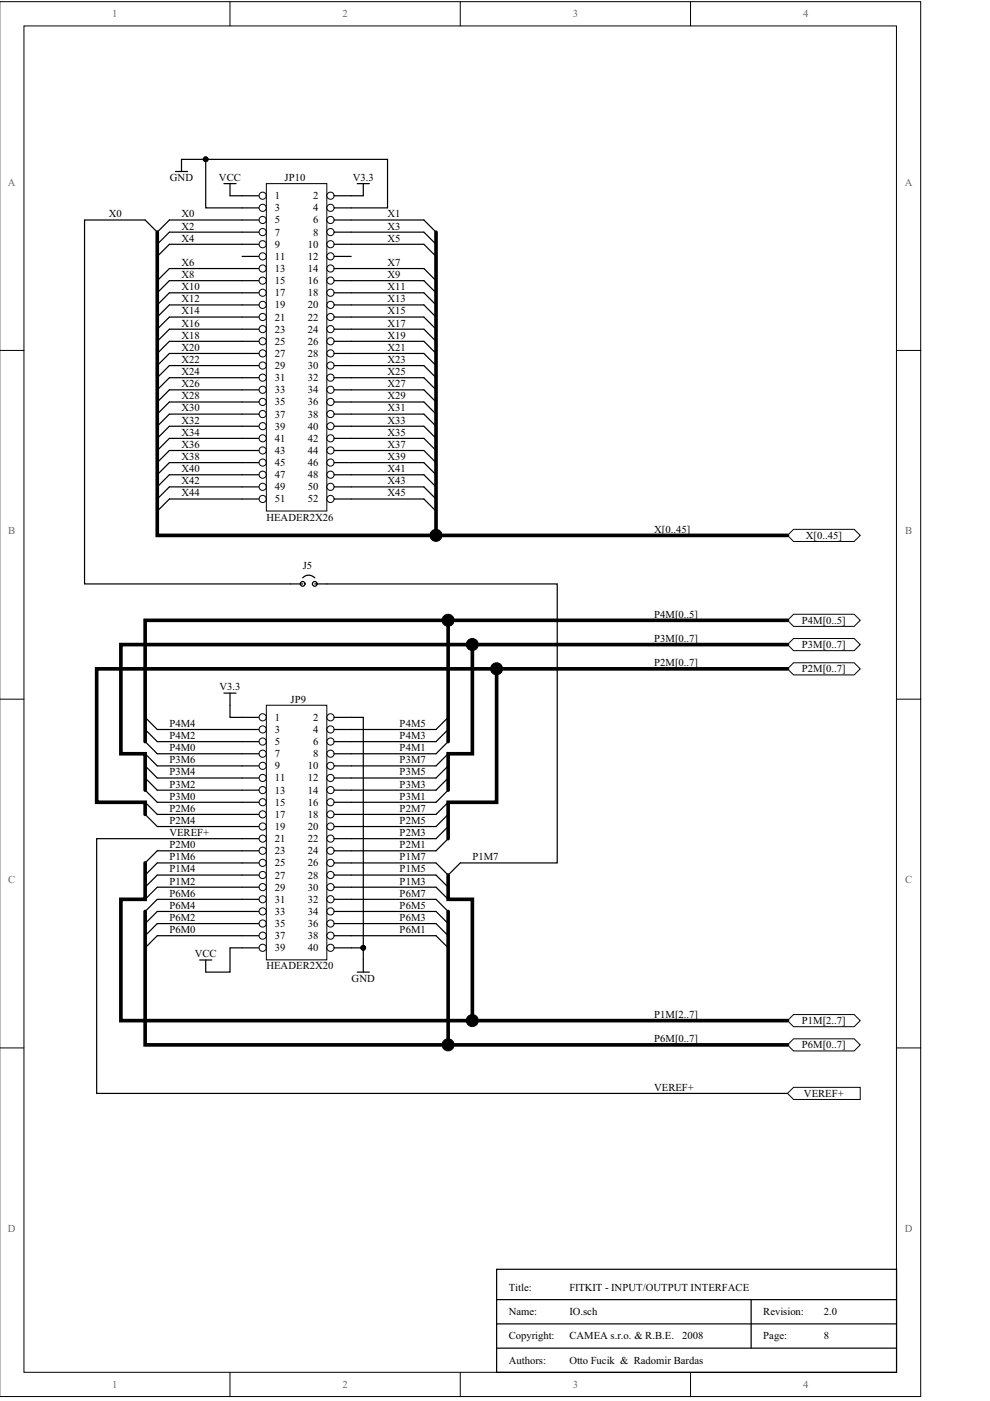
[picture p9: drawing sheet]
<svg xmlns="http://www.w3.org/2000/svg" width="210mm" height="297mm" viewBox="0 0 210 297" stroke-linecap="round" stroke-linejoin="round" font-family="sans-serif">
<path d="M0 .4h195.2v295.7h-195.2z" fill="none" stroke="#000" stroke-width=".21"/>
<path d="M5.1 5.5h185v285.5h-185z" fill="#fff"/>
<g fill="none" stroke="#000" stroke-width=".21">
<path d="M5.1 5.5h185v285.5h-185zM48.8 .4v5.1M97.6 .4v5.1M146.4 .4v5.1M0 74.3h5.1M190.1 74.3h5.1M0 148.2h5.1M190.1 148.2h5.1M0 222.2h5.1M190.1 222.2h5.1M48.8 291v5.1M97.6 291v5.1"/>
<path d="M146.4 291v5.1"/>
<circle cx="43.6" cy="33.8" r=".5"/>
<circle cx="77" cy="200.9" r=".5"/>
</g>
<g fill="#000">
<circle cx="43.6" cy="33.8" r=".5"/>
<circle cx="77" cy="200.9" r=".5"/>
</g>
<path d="M168.3 112.2h12.8l1.3 1.3-1.3 1.3h-12.8l-1.3-1.3z" fill-rule="evenodd" fill="#fff"/>
<path d="M168.3 112.2h12.8l1.3 1.3-1.3 1.3h-12.8l-1.3-1.3z" fill="none" stroke="#000" stroke-width=".21"/>
<path d="M168.3 130.2h12.8l1.3 1.3-1.3 1.3h-12.8l-1.3-1.3z" fill-rule="evenodd" fill="#fff"/>
<path d="M168.3 130.2h12.8l1.3 1.3-1.3 1.3h-12.8l-1.3-1.3z" fill="none" stroke="#000" stroke-width=".21"/>
<path d="M168.3 230.5h14.1v2.6h-14.1l-1.3-1.3z" fill-rule="evenodd" fill="#fff"/>
<path d="M168.3 230.5h14.1v2.6h-14.1l-1.3-1.3z" fill="none" stroke="#000" stroke-width=".21"/>
<path d="M168.3 135.4h12.8l1.3 1.3-1.3 1.3h-12.8l-1.3-1.3z" fill-rule="evenodd" fill="#fff"/>
<path d="M168.3 135.4h12.8l1.3 1.3-1.3 1.3h-12.8l-1.3-1.3z" fill="none" stroke="#000" stroke-width=".21"/>
<path d="M168.3 140.5h12.8l1.3 1.3-1.3 1.3h-12.8l-1.3-1.3z" fill-rule="evenodd" fill="#fff"/>
<path d="M168.3 140.5h12.8l1.3 1.3-1.3 1.3h-12.8l-1.3-1.3z" fill="none" stroke="#000" stroke-width=".21"/>
<path d="M168.3 215.1h12.8l1.3 1.3-1.3 1.3h-12.8l-1.3-1.3z" fill-rule="evenodd" fill="#fff"/>
<path d="M168.3 215.1h12.8l1.3 1.3-1.3 1.3h-12.8l-1.3-1.3z" fill="none" stroke="#000" stroke-width=".21"/>
<path d="M56.5 149.5h12.8v54h-12.8z" fill="#fff"/>
<path d="M56.5 149.5h12.8v54h-12.8z" fill="none" stroke="#000" stroke-width=".21"/>
<path d="M51.3 152.1h5.2" fill="none" stroke="#000" stroke-width=".26"/>
<circle cx="55.7" cy="152.1" r=".76" fill="#fff"/>
<circle cx="55.7" cy="152.1" r=".76" fill="none" stroke="#000" stroke-width=".21"/>
<path d="M69.3 152.1h5.2" fill="none" stroke="#000" stroke-width=".26"/>
<circle cx="70.1" cy="152.1" r=".76" fill="#fff"/>
<circle cx="70.1" cy="152.1" r=".76" fill="none" stroke="#000" stroke-width=".21"/>
<path d="M51.3 154.7h5.2" fill="none" stroke="#000" stroke-width=".26"/>
<circle cx="55.7" cy="154.7" r=".76" fill="#fff"/>
<circle cx="55.7" cy="154.7" r=".76" fill="none" stroke="#000" stroke-width=".21"/>
<path d="M69.3 154.7h5.2" fill="none" stroke="#000" stroke-width=".26"/>
<circle cx="70.1" cy="154.7" r=".76" fill="#fff"/>
<circle cx="70.1" cy="154.7" r=".76" fill="none" stroke="#000" stroke-width=".21"/>
<path d="M51.3 157.2h5.2" fill="none" stroke="#000" stroke-width=".26"/>
<circle cx="55.7" cy="157.2" r=".76" fill="#fff"/>
<circle cx="55.7" cy="157.2" r=".76" fill="none" stroke="#000" stroke-width=".21"/>
<path d="M69.3 157.2h5.2" fill="none" stroke="#000" stroke-width=".26"/>
<circle cx="70.1" cy="157.2" r=".76" fill="#fff"/>
<circle cx="70.1" cy="157.2" r=".76" fill="none" stroke="#000" stroke-width=".21"/>
<path d="M51.3 159.8h5.2" fill="none" stroke="#000" stroke-width=".26"/>
<circle cx="55.7" cy="159.8" r=".76" fill="#fff"/>
<circle cx="55.7" cy="159.8" r=".76" fill="none" stroke="#000" stroke-width=".21"/>
<path d="M69.3 159.8h5.2" fill="none" stroke="#000" stroke-width=".26"/>
<circle cx="70.1" cy="159.8" r=".76" fill="#fff"/>
<circle cx="70.1" cy="159.8" r=".76" fill="none" stroke="#000" stroke-width=".21"/>
<path d="M51.3 162.4h5.2" fill="none" stroke="#000" stroke-width=".26"/>
<circle cx="55.7" cy="162.4" r=".76" fill="#fff"/>
<circle cx="55.7" cy="162.4" r=".76" fill="none" stroke="#000" stroke-width=".21"/>
<path d="M69.3 162.4h5.2" fill="none" stroke="#000" stroke-width=".26"/>
<circle cx="70.1" cy="162.4" r=".76" fill="#fff"/>
<circle cx="70.1" cy="162.4" r=".76" fill="none" stroke="#000" stroke-width=".21"/>
<path d="M51.3 165h5.2" fill="none" stroke="#000" stroke-width=".26"/>
<circle cx="55.7" cy="164.9" r=".76" fill="#fff"/>
<circle cx="55.7" cy="164.9" r=".76" fill="none" stroke="#000" stroke-width=".21"/>
<path d="M69.3 165h5.2" fill="none" stroke="#000" stroke-width=".26"/>
<circle cx="70.1" cy="164.9" r=".76" fill="#fff"/>
<circle cx="70.1" cy="164.9" r=".76" fill="none" stroke="#000" stroke-width=".21"/>
<path d="M51.3 167.5h5.2" fill="none" stroke="#000" stroke-width=".26"/>
<circle cx="55.7" cy="167.5" r=".76" fill="#fff"/>
<circle cx="55.7" cy="167.5" r=".76" fill="none" stroke="#000" stroke-width=".21"/>
<path d="M69.3 167.5h5.2" fill="none" stroke="#000" stroke-width=".26"/>
<circle cx="70.1" cy="167.5" r=".76" fill="#fff"/>
<circle cx="70.1" cy="167.5" r=".76" fill="none" stroke="#000" stroke-width=".21"/>
<path d="M51.3 170.1h5.2" fill="none" stroke="#000" stroke-width=".26"/>
<circle cx="55.7" cy="170.1" r=".76" fill="#fff"/>
<circle cx="55.7" cy="170.1" r=".76" fill="none" stroke="#000" stroke-width=".21"/>
<path d="M69.3 170.1h5.2" fill="none" stroke="#000" stroke-width=".26"/>
<circle cx="70.1" cy="170.1" r=".76" fill="#fff"/>
<circle cx="70.1" cy="170.1" r=".76" fill="none" stroke="#000" stroke-width=".21"/>
<path d="M51.3 172.7h5.2" fill="none" stroke="#000" stroke-width=".26"/>
<circle cx="55.7" cy="172.7" r=".76" fill="#fff"/>
<circle cx="55.7" cy="172.7" r=".76" fill="none" stroke="#000" stroke-width=".21"/>
<path d="M69.3 172.7h5.2" fill="none" stroke="#000" stroke-width=".26"/>
<circle cx="70.1" cy="172.7" r=".76" fill="#fff"/>
<circle cx="70.1" cy="172.7" r=".76" fill="none" stroke="#000" stroke-width=".21"/>
<path d="M51.3 175.2h5.2" fill="none" stroke="#000" stroke-width=".26"/>
<circle cx="55.7" cy="175.2" r=".76" fill="#fff"/>
<circle cx="55.7" cy="175.2" r=".76" fill="none" stroke="#000" stroke-width=".21"/>
<path d="M69.3 175.2h5.2" fill="none" stroke="#000" stroke-width=".26"/>
<circle cx="70.1" cy="175.2" r=".76" fill="#fff"/>
<circle cx="70.1" cy="175.2" r=".76" fill="none" stroke="#000" stroke-width=".21"/>
<path d="M51.3 177.8h5.2" fill="none" stroke="#000" stroke-width=".26"/>
<circle cx="55.7" cy="177.8" r=".76" fill="#fff"/>
<circle cx="55.7" cy="177.8" r=".76" fill="none" stroke="#000" stroke-width=".21"/>
<path d="M69.3 177.8h5.2" fill="none" stroke="#000" stroke-width=".26"/>
<circle cx="70.1" cy="177.8" r=".76" fill="#fff"/>
<circle cx="70.1" cy="177.8" r=".76" fill="none" stroke="#000" stroke-width=".21"/>
<path d="M51.3 180.4h5.2" fill="none" stroke="#000" stroke-width=".26"/>
<circle cx="55.7" cy="180.4" r=".76" fill="#fff"/>
<circle cx="55.7" cy="180.4" r=".76" fill="none" stroke="#000" stroke-width=".21"/>
<path d="M69.3 180.4h5.2" fill="none" stroke="#000" stroke-width=".26"/>
<circle cx="70.1" cy="180.4" r=".76" fill="#fff"/>
<circle cx="70.1" cy="180.4" r=".76" fill="none" stroke="#000" stroke-width=".21"/>
<path d="M51.3 183h5.2" fill="none" stroke="#000" stroke-width=".26"/>
<circle cx="55.7" cy="182.9" r=".76" fill="#fff"/>
<circle cx="55.7" cy="182.9" r=".76" fill="none" stroke="#000" stroke-width=".21"/>
<path d="M69.3 183h5.2" fill="none" stroke="#000" stroke-width=".26"/>
<circle cx="70.1" cy="182.9" r=".76" fill="#fff"/>
<circle cx="70.1" cy="182.9" r=".76" fill="none" stroke="#000" stroke-width=".21"/>
<path d="M51.3 185.5h5.2" fill="none" stroke="#000" stroke-width=".26"/>
<circle cx="55.7" cy="185.5" r=".76" fill="#fff"/>
<circle cx="55.7" cy="185.5" r=".76" fill="none" stroke="#000" stroke-width=".21"/>
<path d="M69.3 185.5h5.2" fill="none" stroke="#000" stroke-width=".26"/>
<circle cx="70.1" cy="185.5" r=".76" fill="#fff"/>
<circle cx="70.1" cy="185.5" r=".76" fill="none" stroke="#000" stroke-width=".21"/>
<path d="M51.3 188.1h5.2" fill="none" stroke="#000" stroke-width=".26"/>
<circle cx="55.7" cy="188.1" r=".76" fill="#fff"/>
<circle cx="55.7" cy="188.1" r=".76" fill="none" stroke="#000" stroke-width=".21"/>
<path d="M69.3 188.1h5.2" fill="none" stroke="#000" stroke-width=".26"/>
<circle cx="70.1" cy="188.1" r=".76" fill="#fff"/>
<circle cx="70.1" cy="188.1" r=".76" fill="none" stroke="#000" stroke-width=".21"/>
<path d="M51.3 190.7h5.2" fill="none" stroke="#000" stroke-width=".26"/>
<circle cx="55.7" cy="190.7" r=".76" fill="#fff"/>
<circle cx="55.7" cy="190.7" r=".76" fill="none" stroke="#000" stroke-width=".21"/>
<path d="M69.3 190.7h5.2" fill="none" stroke="#000" stroke-width=".26"/>
<circle cx="70.1" cy="190.7" r=".76" fill="#fff"/>
<circle cx="70.1" cy="190.7" r=".76" fill="none" stroke="#000" stroke-width=".21"/>
<path d="M51.3 193.2h5.2" fill="none" stroke="#000" stroke-width=".26"/>
<circle cx="55.7" cy="193.2" r=".76" fill="#fff"/>
<circle cx="55.7" cy="193.2" r=".76" fill="none" stroke="#000" stroke-width=".21"/>
<path d="M69.3 193.2h5.2" fill="none" stroke="#000" stroke-width=".26"/>
<circle cx="70.1" cy="193.2" r=".76" fill="#fff"/>
<circle cx="70.1" cy="193.2" r=".76" fill="none" stroke="#000" stroke-width=".21"/>
<path d="M51.3 195.8h5.2" fill="none" stroke="#000" stroke-width=".26"/>
<circle cx="55.7" cy="195.8" r=".76" fill="#fff"/>
<circle cx="55.7" cy="195.8" r=".76" fill="none" stroke="#000" stroke-width=".21"/>
<path d="M69.3 195.8h5.2" fill="none" stroke="#000" stroke-width=".26"/>
<circle cx="70.1" cy="195.8" r=".76" fill="#fff"/>
<circle cx="70.1" cy="195.8" r=".76" fill="none" stroke="#000" stroke-width=".21"/>
<path d="M51.3 198.4h5.2" fill="none" stroke="#000" stroke-width=".26"/>
<circle cx="55.7" cy="198.4" r=".76" fill="#fff"/>
<circle cx="55.7" cy="198.4" r=".76" fill="none" stroke="#000" stroke-width=".21"/>
<path d="M69.3 198.4h5.2" fill="none" stroke="#000" stroke-width=".26"/>
<circle cx="70.1" cy="198.4" r=".76" fill="#fff"/>
<circle cx="70.1" cy="198.4" r=".76" fill="none" stroke="#000" stroke-width=".21"/>
<path d="M51.3 201h5.2" fill="none" stroke="#000" stroke-width=".26"/>
<circle cx="55.7" cy="200.9" r=".76" fill="#fff"/>
<circle cx="55.7" cy="200.9" r=".76" fill="none" stroke="#000" stroke-width=".21"/>
<path d="M69.3 201h5.2" fill="none" stroke="#000" stroke-width=".26"/>
<circle cx="70.1" cy="200.9" r=".76" fill="#fff"/>
<g fill="none" stroke="#000" stroke-width=".21">
<circle cx="43.6" cy="33.8" r=".5"/>
<circle cx="92.4" cy="113.5" r="1.27"/>
<circle cx="95" cy="131.5" r="1.27"/>
<circle cx="100.1" cy="136.7" r="1.27"/>
<circle cx="105.3" cy="141.8" r="1.27"/>
<circle cx="70.1" cy="200.9" r=".76"/>
<circle cx="77" cy="200.9" r=".5"/>
<circle cx="100.1" cy="216.4" r="1.27"/>
<circle cx="95" cy="221.5" r="1.27"/>
</g>
<g fill="none" stroke="#000" stroke-width=".26">
<path d="M37.2 36.4h2.6M38.5 33.8v2.6M47.5 38.9h2.5M48.8 38.9v2.6h2.5M75.7 38.9h2.6M77 38.9v2.6h-2.5M51.3 46.6h-15.4l-2.6 2.6M51.3 49.2h-15.4l-2.6 2.6M51.3 51.8h-15.4l-2.6 2.6M51.3 56.9h-15.4l-2.6 2.6M51.3 59.5h-15.4l-2.6 2.6M74.5 46.6h15.4l2.5 2.6"/>
<path d="M74.5 49.2h15.4l2.5 2.6M74.5 51.8h15.4l2.5 2.6M74.5 56.9h15.4l2.5 2.6M74.5 59.5h15.4l2.5 2.6M51.3 62.1h-15.4l-2.6 2.6M51.3 64.7h-15.4l-2.6 2.5M51.3 67.2h-15.4l-2.6 2.6M51.3 69.8h-15.4l-2.6 2.6M51.3 72.4h-15.4l-2.6 2.5M51.3 74.9h-15.4l-2.6 2.6M51.3 77.5h-15.4l-2.6 2.6M74.5 62.1h15.4l2.5 2.6"/>
<path d="M74.5 64.7h15.4l2.5 2.5M74.5 67.2h15.4l2.5 2.6M74.5 69.8h15.4l2.5 2.6M74.5 72.4h15.4l2.5 2.5M74.5 74.9h15.4l2.5 2.6M74.5 77.5h15.4l2.5 2.6M51.3 98.1h-15.4l-2.6 2.6M51.3 95.5h-15.4l-2.6 2.6M51.3 92.9h-15.4l-2.6 2.6M51.3 90.4h-15.4l-2.6 2.5M51.3 87.8h-15.4l-2.6 2.6M51.3 85.2h-15.4l-2.6 2.6"/>
<path d="M51.3 82.7h-15.4l-2.6 2.5M51.3 80.1h-15.4l-2.6 2.6M74.5 98.1h15.4l2.5 2.6M74.5 95.5h15.4l2.5 2.6M74.5 92.9h15.4l2.5 2.6M74.5 90.4h15.4l2.5 2.5M74.5 87.8h15.4l2.5 2.6M74.5 85.2h15.4l2.5 2.6M74.5 82.7h15.4l2.5 2.5M74.5 80.1h15.4l2.5 2.6M51.3 105.8h-15.4l-2.6 2.6M51.3 103.2h-15.4l-2.6 2.6"/>
<path d="M51.3 100.7h-15.4l-2.6 2.5M74.5 105.8h15.4l2.5 2.6M74.5 103.2h15.4l2.5 2.6M74.5 100.7h15.4l2.5 2.5M30.8 152.1l2.5 2.6h18M30.8 154.7l2.5 2.5h18M30.8 157.2l2.5 2.6h18M30.8 159.8l2.5 2.6h18M47.5 147h2.5M48.8 147v5.1h2.5M74.5 152.1h2.5v54M95 152.1l-2.6 2.6h-17.9"/>
<path d="M95 154.7l-2.6 2.5h-17.9M95 157.2l-2.6 2.6h-17.9M95 159.8l-2.6 2.6h-17.9M30.8 162.4l2.5 2.6h18M30.8 165l2.5 2.5h18M30.8 167.5l2.5 2.6h18M30.8 170.1l2.5 2.6h18M30.8 172.7l2.5 2.5h18M51.3 177.8h-30.8v54h146.5M95 162.4l-2.6 2.6h-17.9M95 165l-2.6 2.5h-17.9M95 167.5l-2.6 2.6h-17.9"/>
<path d="M95 170.1l-2.6 2.6h-17.9M95 172.7l-2.6 2.5h-17.9M95 175.2l-2.6 2.6h-17.9M95 177.8l-2.6 2.6h-17.9M51.3 188.1h-18l-2.5 2.6M51.3 180.4h-18l-2.5 2.6M51.3 183h-18l-2.5 2.5M51.3 185.5h-18l-2.5 2.6M51.3 190.7h-18l-2.5 2.5M51.3 193.2h-18l-2.5 2.6M51.3 195.8h-18l-2.5 2.6M51.3 198.4h-18l-2.5 2.6"/>
<path d="M74.5 188.1h17.9l2.6 2.6M74.5 183h17.9l2.6 2.5M74.5 185.5h17.9l2.6 2.6M74.5 190.7h17.9l2.6 2.5M74.5 193.2h17.9l2.6 2.6M74.5 195.8h17.9l2.6 2.6M74.5 198.4h17.9l2.6 2.6M42.3 203.5h2.6M51.3 201h-2.5v5.1h-5.2v-2.6M74.5 201h2.5M75.7 206.1h2.6"/>
</g>
<path d="M92.4 49.2v64.3M95 131.5v25.7M167 131.5h-136.2v25.7" fill="none" stroke="#000" stroke-width=".77"/>
<g fill="#000">
<circle cx="43.6" cy="33.8" r=".5"/>
<circle cx="92.4" cy="113.5" r="1.27"/>
<circle cx="95" cy="131.5" r="1.27"/>
<circle cx="100.1" cy="136.7" r="1.27"/>
<circle cx="105.3" cy="141.8" r="1.27"/>
<circle cx="77" cy="200.9" r=".5"/>
<circle cx="100.1" cy="216.4" r="1.27"/>
<circle cx="95" cy="221.5" r="1.27"/>
</g>
<path d="M168.3 220.3h12.8l1.3 1.2-1.3 1.3h-12.8l-1.3-1.3z" fill-rule="evenodd" fill="#fff"/>
<path d="M168.3 220.3h12.8l1.3 1.2-1.3 1.3h-12.8l-1.3-1.3z" fill="none" stroke="#000" stroke-width=".21"/>
<path d="M105.3 275.5h84.8M159.3 275.5v10.3M105.3 280.7h84.8" fill="none" stroke="#000" stroke-width=".26"/>
<path d="M56.5 38.9h12.8v69.4h-12.8z" fill="#fff"/>
<path d="M56.5 38.9h12.8v69.4h-12.8z" fill="none" stroke="#000" stroke-width=".21"/>
<path d="M51.3 41.5h5.2" fill="none" stroke="#000" stroke-width=".26"/>
<circle cx="55.7" cy="41.5" r=".76" fill="#fff"/>
<circle cx="55.7" cy="41.5" r=".76" fill="none" stroke="#000" stroke-width=".21"/>
<path d="M69.3 41.5h5.2" fill="none" stroke="#000" stroke-width=".26"/>
<circle cx="70.1" cy="41.5" r=".76" fill="#fff"/>
<circle cx="70.1" cy="41.5" r=".76" fill="none" stroke="#000" stroke-width=".21"/>
<path d="M51.3 44.1h5.2" fill="none" stroke="#000" stroke-width=".26"/>
<circle cx="55.7" cy="44.1" r=".76" fill="#fff"/>
<circle cx="55.7" cy="44.1" r=".76" fill="none" stroke="#000" stroke-width=".21"/>
<path d="M69.3 44.1h5.2" fill="none" stroke="#000" stroke-width=".26"/>
<circle cx="70.1" cy="44.1" r=".76" fill="#fff"/>
<circle cx="70.1" cy="44.1" r=".76" fill="none" stroke="#000" stroke-width=".21"/>
<path d="M51.3 46.6h5.2" fill="none" stroke="#000" stroke-width=".26"/>
<circle cx="55.7" cy="46.6" r=".76" fill="#fff"/>
<circle cx="55.7" cy="46.6" r=".76" fill="none" stroke="#000" stroke-width=".21"/>
<path d="M69.3 46.6h5.2" fill="none" stroke="#000" stroke-width=".26"/>
<circle cx="70.1" cy="46.6" r=".76" fill="#fff"/>
<circle cx="70.1" cy="46.6" r=".76" fill="none" stroke="#000" stroke-width=".21"/>
<path d="M51.3 49.2h5.2" fill="none" stroke="#000" stroke-width=".26"/>
<circle cx="55.7" cy="49.2" r=".76" fill="#fff"/>
<circle cx="55.7" cy="49.2" r=".76" fill="none" stroke="#000" stroke-width=".21"/>
<path d="M69.3 49.2h5.2" fill="none" stroke="#000" stroke-width=".26"/>
<circle cx="70.1" cy="49.2" r=".76" fill="#fff"/>
<circle cx="70.1" cy="49.2" r=".76" fill="none" stroke="#000" stroke-width=".21"/>
<path d="M51.3 51.8h5.2" fill="none" stroke="#000" stroke-width=".26"/>
<circle cx="55.7" cy="51.8" r=".76" fill="#fff"/>
<circle cx="55.7" cy="51.8" r=".76" fill="none" stroke="#000" stroke-width=".21"/>
<path d="M69.3 51.8h5.2" fill="none" stroke="#000" stroke-width=".26"/>
<circle cx="70.1" cy="51.8" r=".76" fill="#fff"/>
<circle cx="70.1" cy="51.8" r=".76" fill="none" stroke="#000" stroke-width=".21"/>
<path d="M51.3 54.4h5.2" fill="none" stroke="#000" stroke-width=".26"/>
<circle cx="55.7" cy="54.4" r=".76" fill="#fff"/>
<circle cx="55.7" cy="54.4" r=".76" fill="none" stroke="#000" stroke-width=".21"/>
<path d="M69.3 54.4h5.2" fill="none" stroke="#000" stroke-width=".26"/>
<circle cx="70.1" cy="54.4" r=".76" fill="#fff"/>
<circle cx="70.1" cy="54.4" r=".76" fill="none" stroke="#000" stroke-width=".21"/>
<path d="M51.3 56.9h5.2" fill="none" stroke="#000" stroke-width=".26"/>
<circle cx="55.7" cy="56.9" r=".76" fill="#fff"/>
<circle cx="55.7" cy="56.9" r=".76" fill="none" stroke="#000" stroke-width=".21"/>
<path d="M69.3 56.9h5.2" fill="none" stroke="#000" stroke-width=".26"/>
<circle cx="70.1" cy="56.9" r=".76" fill="#fff"/>
<circle cx="70.1" cy="56.9" r=".76" fill="none" stroke="#000" stroke-width=".21"/>
<path d="M51.3 59.5h5.2" fill="none" stroke="#000" stroke-width=".26"/>
<circle cx="55.7" cy="59.5" r=".76" fill="#fff"/>
<circle cx="55.7" cy="59.5" r=".76" fill="none" stroke="#000" stroke-width=".21"/>
<path d="M69.3 59.5h5.2" fill="none" stroke="#000" stroke-width=".26"/>
<circle cx="70.1" cy="59.5" r=".76" fill="#fff"/>
<circle cx="70.1" cy="59.5" r=".76" fill="none" stroke="#000" stroke-width=".21"/>
<path d="M51.3 62.1h5.2" fill="none" stroke="#000" stroke-width=".26"/>
<circle cx="55.7" cy="62.1" r=".76" fill="#fff"/>
<circle cx="55.7" cy="62.1" r=".76" fill="none" stroke="#000" stroke-width=".21"/>
<path d="M69.3 62.1h5.2" fill="none" stroke="#000" stroke-width=".26"/>
<circle cx="70.1" cy="62.1" r=".76" fill="#fff"/>
<circle cx="70.1" cy="62.1" r=".76" fill="none" stroke="#000" stroke-width=".21"/>
<path d="M51.3 64.7h5.2" fill="none" stroke="#000" stroke-width=".26"/>
<circle cx="55.7" cy="64.6" r=".76" fill="#fff"/>
<circle cx="55.7" cy="64.6" r=".76" fill="none" stroke="#000" stroke-width=".21"/>
<path d="M69.3 64.7h5.2" fill="none" stroke="#000" stroke-width=".26"/>
<circle cx="70.1" cy="64.6" r=".76" fill="#fff"/>
<circle cx="70.1" cy="64.6" r=".76" fill="none" stroke="#000" stroke-width=".21"/>
<path d="M51.3 67.2h5.2" fill="none" stroke="#000" stroke-width=".26"/>
<circle cx="55.7" cy="67.2" r=".76" fill="#fff"/>
<circle cx="55.7" cy="67.2" r=".76" fill="none" stroke="#000" stroke-width=".21"/>
<path d="M69.3 67.2h5.2" fill="none" stroke="#000" stroke-width=".26"/>
<circle cx="70.1" cy="67.2" r=".76" fill="#fff"/>
<circle cx="70.1" cy="67.2" r=".76" fill="none" stroke="#000" stroke-width=".21"/>
<path d="M51.3 69.8h5.2" fill="none" stroke="#000" stroke-width=".26"/>
<circle cx="55.7" cy="69.8" r=".76" fill="#fff"/>
<circle cx="55.7" cy="69.8" r=".76" fill="none" stroke="#000" stroke-width=".21"/>
<path d="M69.3 69.8h5.2" fill="none" stroke="#000" stroke-width=".26"/>
<circle cx="70.1" cy="69.8" r=".76" fill="#fff"/>
<circle cx="70.1" cy="69.8" r=".76" fill="none" stroke="#000" stroke-width=".21"/>
<path d="M51.3 72.4h5.2" fill="none" stroke="#000" stroke-width=".26"/>
<circle cx="55.7" cy="72.4" r=".76" fill="#fff"/>
<circle cx="55.7" cy="72.4" r=".76" fill="none" stroke="#000" stroke-width=".21"/>
<path d="M69.3 72.4h5.2" fill="none" stroke="#000" stroke-width=".26"/>
<circle cx="70.1" cy="72.4" r=".76" fill="#fff"/>
<circle cx="70.1" cy="72.4" r=".76" fill="none" stroke="#000" stroke-width=".21"/>
<path d="M51.3 74.9h5.2" fill="none" stroke="#000" stroke-width=".26"/>
<circle cx="55.7" cy="74.9" r=".76" fill="#fff"/>
<circle cx="55.7" cy="74.9" r=".76" fill="none" stroke="#000" stroke-width=".21"/>
<path d="M69.3 74.9h5.2" fill="none" stroke="#000" stroke-width=".26"/>
<circle cx="70.1" cy="74.9" r=".76" fill="#fff"/>
<circle cx="70.1" cy="74.9" r=".76" fill="none" stroke="#000" stroke-width=".21"/>
<path d="M51.3 77.5h5.2" fill="none" stroke="#000" stroke-width=".26"/>
<circle cx="55.7" cy="77.5" r=".76" fill="#fff"/>
<circle cx="55.7" cy="77.5" r=".76" fill="none" stroke="#000" stroke-width=".21"/>
<path d="M69.3 77.5h5.2" fill="none" stroke="#000" stroke-width=".26"/>
<circle cx="70.1" cy="77.5" r=".76" fill="#fff"/>
<circle cx="70.1" cy="77.5" r=".76" fill="none" stroke="#000" stroke-width=".21"/>
<path d="M51.3 80.1h5.2" fill="none" stroke="#000" stroke-width=".26"/>
<circle cx="55.7" cy="80.1" r=".76" fill="#fff"/>
<circle cx="55.7" cy="80.1" r=".76" fill="none" stroke="#000" stroke-width=".21"/>
<path d="M69.3 80.1h5.2" fill="none" stroke="#000" stroke-width=".26"/>
<circle cx="70.1" cy="80.1" r=".76" fill="#fff"/>
<circle cx="70.1" cy="80.1" r=".76" fill="none" stroke="#000" stroke-width=".21"/>
<path d="M51.3 82.7h5.2" fill="none" stroke="#000" stroke-width=".26"/>
<circle cx="55.7" cy="82.6" r=".76" fill="#fff"/>
<circle cx="55.7" cy="82.6" r=".76" fill="none" stroke="#000" stroke-width=".21"/>
<path d="M69.3 82.7h5.2" fill="none" stroke="#000" stroke-width=".26"/>
<circle cx="70.1" cy="82.6" r=".76" fill="#fff"/>
<circle cx="70.1" cy="82.6" r=".76" fill="none" stroke="#000" stroke-width=".21"/>
<path d="M51.3 85.2h5.2" fill="none" stroke="#000" stroke-width=".26"/>
<circle cx="55.7" cy="85.2" r=".76" fill="#fff"/>
<circle cx="55.7" cy="85.2" r=".76" fill="none" stroke="#000" stroke-width=".21"/>
<path d="M69.3 85.2h5.2" fill="none" stroke="#000" stroke-width=".26"/>
<circle cx="70.1" cy="85.2" r=".76" fill="#fff"/>
<circle cx="70.1" cy="85.2" r=".76" fill="none" stroke="#000" stroke-width=".21"/>
<path d="M51.3 87.8h5.2" fill="none" stroke="#000" stroke-width=".26"/>
<circle cx="55.7" cy="87.8" r=".76" fill="#fff"/>
<circle cx="55.7" cy="87.8" r=".76" fill="none" stroke="#000" stroke-width=".21"/>
<path d="M69.3 87.8h5.2" fill="none" stroke="#000" stroke-width=".26"/>
<circle cx="70.1" cy="87.8" r=".76" fill="#fff"/>
<circle cx="70.1" cy="87.8" r=".76" fill="none" stroke="#000" stroke-width=".21"/>
<path d="M51.3 90.4h5.2" fill="none" stroke="#000" stroke-width=".26"/>
<circle cx="55.7" cy="90.4" r=".76" fill="#fff"/>
<circle cx="55.7" cy="90.4" r=".76" fill="none" stroke="#000" stroke-width=".21"/>
<path d="M69.3 90.4h5.2" fill="none" stroke="#000" stroke-width=".26"/>
<circle cx="70.1" cy="90.4" r=".76" fill="#fff"/>
<circle cx="70.1" cy="90.4" r=".76" fill="none" stroke="#000" stroke-width=".21"/>
<path d="M51.3 92.9h5.2" fill="none" stroke="#000" stroke-width=".26"/>
<circle cx="55.7" cy="92.9" r=".76" fill="#fff"/>
<circle cx="55.7" cy="92.9" r=".76" fill="none" stroke="#000" stroke-width=".21"/>
<path d="M69.3 92.9h5.2" fill="none" stroke="#000" stroke-width=".26"/>
<circle cx="70.1" cy="92.9" r=".76" fill="#fff"/>
<circle cx="70.1" cy="92.9" r=".76" fill="none" stroke="#000" stroke-width=".21"/>
<path d="M51.3 95.5h5.2" fill="none" stroke="#000" stroke-width=".26"/>
<circle cx="55.7" cy="95.5" r=".76" fill="#fff"/>
<circle cx="55.7" cy="95.5" r=".76" fill="none" stroke="#000" stroke-width=".21"/>
<path d="M69.3 95.5h5.2" fill="none" stroke="#000" stroke-width=".26"/>
<circle cx="70.1" cy="95.5" r=".76" fill="#fff"/>
<circle cx="70.1" cy="95.5" r=".76" fill="none" stroke="#000" stroke-width=".21"/>
<path d="M51.3 98.1h5.2" fill="none" stroke="#000" stroke-width=".26"/>
<circle cx="55.7" cy="98.1" r=".76" fill="#fff"/>
<circle cx="55.7" cy="98.1" r=".76" fill="none" stroke="#000" stroke-width=".21"/>
<path d="M69.3 98.1h5.2" fill="none" stroke="#000" stroke-width=".26"/>
<circle cx="70.1" cy="98.1" r=".76" fill="#fff"/>
<circle cx="70.1" cy="98.1" r=".76" fill="none" stroke="#000" stroke-width=".21"/>
<path d="M51.3 100.7h5.2" fill="none" stroke="#000" stroke-width=".26"/>
<circle cx="55.7" cy="100.6" r=".76" fill="#fff"/>
<circle cx="55.7" cy="100.6" r=".76" fill="none" stroke="#000" stroke-width=".21"/>
<path d="M69.3 100.7h5.2" fill="none" stroke="#000" stroke-width=".26"/>
<circle cx="70.1" cy="100.6" r=".76" fill="#fff"/>
<circle cx="70.1" cy="100.6" r=".76" fill="none" stroke="#000" stroke-width=".21"/>
<path d="M51.3 103.2h5.2" fill="none" stroke="#000" stroke-width=".26"/>
<circle cx="55.7" cy="103.2" r=".76" fill="#fff"/>
<circle cx="55.7" cy="103.2" r=".76" fill="none" stroke="#000" stroke-width=".21"/>
<path d="M69.3 103.2h5.2" fill="none" stroke="#000" stroke-width=".26"/>
<circle cx="70.1" cy="103.2" r=".76" fill="#fff"/>
<circle cx="70.1" cy="103.2" r=".76" fill="none" stroke="#000" stroke-width=".21"/>
<path d="M51.3 105.8h5.2" fill="none" stroke="#000" stroke-width=".26"/>
<circle cx="55.7" cy="105.8" r=".76" fill="#fff"/>
<circle cx="55.7" cy="105.8" r=".76" fill="none" stroke="#000" stroke-width=".21"/>
<path d="M69.3 105.8h5.2" fill="none" stroke="#000" stroke-width=".26"/>
<circle cx="70.1" cy="105.8" r=".76" fill="#fff"/>
<g fill="none" stroke="#000" stroke-width=".21">
<circle cx="70.1" cy="105.8" r=".76"/>
<circle cx="92.4" cy="113.5" r=".76"/>
<circle cx="95" cy="131.5" r=".76"/>
<circle cx="100.1" cy="136.7" r=".76"/>
<circle cx="105.3" cy="141.8" r=".76"/>
<circle cx="100.1" cy="216.4" r=".76"/>
<circle cx="95" cy="221.5" r=".76"/>
</g>
<g fill="none" stroke="#000" stroke-width=".26">
<path d="M38.5 33.8h43.7v10.3h-7.7M43.6 33.8v10.3h7.7M33.3 49.2l-2.5-2.6h-12.9v77.2h46.3M64.2 122.5l1-.5 .8 .1 .8 .4M66.8 123.8h51.3v59.2h-20.5l-2.6 2.5M105.3 269.1h84.8v21.9h-84.8zM105.3 285.8h84.8"/>
<circle cx="64.2" cy="123.8" r=".5"/>
<circle cx="66.7" cy="123.8" r=".5"/>
</g>
<path d="M33.3 49.2v64.3h133.7M100.2 136.7v23.1h-5.2v7.7M167 136.7h-141.4v23.1h5.2v7.7M105.3 141.8v28.3h-10.3v7.7M167 141.8h-146.5v28.3h10.3v2.6M30.8 193.2v28.3h136.2M30.8 183v7.7h-5.2v25.7h141.4M95 185.5v5.2h5.2v25.7M95 193.2v28.3" fill="none" stroke="#000" stroke-width=".77"/>
<g fill="#000">
<circle cx="92.4" cy="113.5" r=".76"/>
<circle cx="95" cy="131.5" r=".76"/>
<circle cx="100.1" cy="136.7" r=".76"/>
<circle cx="105.3" cy="141.8" r=".76"/>
<circle cx="100.1" cy="216.4" r=".76"/>
<circle cx="95" cy="221.5" r=".76"/>
</g>
<g font-size="2.3" fill="#696969">
<text x="23.8" y="3.7">1</text>
<text x="72.6" y="3.7">2</text>
<text x="121.4" y="3.7">3</text>
<text x="170.3" y="3.7">4</text>
<text x="1.7" y="39.3">A</text>
<text x="191.8" y="39.3">A</text>
<text x="1.8" y="113.3">B</text>
<text x="191.9" y="113.3">B</text>
<text x="1.8" y="187.2">C</text>
<text x="191.9" y="187.2">C</text>
<text x="1.7" y="261.2">D</text>
<text x="191.8" y="261.2">D</text>
<text x="23.8" y="294.3">1</text>
<text x="72.6" y="294.3">2</text>
<text x="121.4" y="294.3">3</text>
<text x="170.3" y="294.3">4</text>
</g>
<g font-size="2.3">
<text x="36" y="38.4">GND</text>
<text x="46.4" y="38.4">VCC</text>
<text x="60.3" y="38.4">JP10</text>
<text x="74.8" y="38.4">V3.3</text>
<text x="23.1" y="46.1">X0</text>
<text x="38.5" y="46.1">X0</text>
<text x="58.3" y="42.2">1</text>
<text x="58.3" y="44.8">3</text>
<text x="58.3" y="47.4">5</text>
<text x="66.4" y="42.2">2</text>
<text x="66.4" y="44.8">4</text>
<text x="66.4" y="47.4">6</text>
<text x="82.2" y="46.1">X1</text>
<text x="38.5" y="48.7">X2</text>
<text x="38.5" y="51.2">X4</text>
<text x="58.3" y="50">7</text>
<text x="58.3" y="52.5">9</text>
<text x="65.3" y="52.5">10</text>
<text x="66.4" y="50">8</text>
<text x="82.2" y="48.7">X3</text>
<text x="82.2" y="51.2">X5</text>
<text x="38.5" y="56.4">X6</text>
<text x="38.5" y="59">X8</text>
<text x="58.3" y="55.1">11</text>
<text x="58.3" y="57.7">13</text>
<text x="65.3" y="55.1">12</text>
<text x="65.3" y="57.7">14</text>
<text x="82.2" y="56.4">X7</text>
<text x="82.2" y="59">X9</text>
<text x="38.5" y="61.5">X10</text>
<text x="38.5" y="64.1">X12</text>
<text x="58.3" y="60.2">15</text>
<text x="58.3" y="62.8">17</text>
<text x="58.3" y="65.4">19</text>
<text x="65.3" y="60.2">16</text>
<text x="65.3" y="62.8">18</text>
<text x="65.3" y="65.4">20</text>
<text x="82.2" y="61.5">X11</text>
<text x="82.2" y="64.1">X13</text>
<text x="38.5" y="66.7">X14</text>
<text x="38.5" y="69.2">X16</text>
<text x="38.5" y="71.8">X18</text>
<text x="58.3" y="68">21</text>
<text x="58.3" y="70.5">23</text>
<text x="65.3" y="68">22</text>
<text x="65.3" y="70.5">24</text>
<text x="82.2" y="66.7">X15</text>
<text x="82.2" y="69.2">X17</text>
<text x="82.2" y="71.8">X19</text>
<text x="38.5" y="74.4">X20</text>
<text x="38.5" y="77">X22</text>
<text x="58.3" y="73.1">25</text>
<text x="58.3" y="75.7">27</text>
<text x="65.3" y="73.1">26</text>
<text x="65.3" y="75.7">28</text>
<text x="82.2" y="74.4">X21</text>
<text x="82.2" y="77">X23</text>
<text x="38.5" y="79.5">X24</text>
<text x="38.5" y="82.1">X26</text>
<text x="58.3" y="78.2">29</text>
<text x="58.3" y="80.8">31</text>
<text x="58.3" y="83.4">33</text>
<text x="65.3" y="78.2">30</text>
<text x="65.3" y="80.8">32</text>
<text x="65.3" y="83.4">34</text>
<text x="82.2" y="79.5">X25</text>
<text x="82.2" y="82.1">X27</text>
<text x="38.5" y="84.7">X28</text>
<text x="38.5" y="87.2">X30</text>
<text x="38.5" y="89.8">X32</text>
<text x="58.3" y="86">35</text>
<text x="58.3" y="88.5">37</text>
<text x="65.3" y="86">36</text>
<text x="65.3" y="88.5">38</text>
<text x="82.2" y="84.7">X29</text>
<text x="82.2" y="87.2">X31</text>
<text x="82.2" y="89.8">X33</text>
<text x="38.5" y="92.4">X34</text>
<text x="38.5" y="95">X36</text>
<text x="58.3" y="91.1">39</text>
<text x="58.3" y="93.7">41</text>
<text x="65.3" y="91.1">40</text>
<text x="65.3" y="93.7">42</text>
<text x="82.2" y="92.4">X35</text>
<text x="82.2" y="95">X37</text>
<text x="38.5" y="97.5">X38</text>
<text x="38.5" y="100.1">X40</text>
<text x="58.3" y="96.2">43</text>
<text x="58.3" y="98.8">45</text>
<text x="58.3" y="101.4">47</text>
<text x="65.3" y="96.2">44</text>
<text x="65.3" y="98.8">46</text>
<text x="65.3" y="101.4">48</text>
<text x="82.2" y="97.5">X39</text>
<text x="82.2" y="100.1">X41</text>
<text x="38.5" y="102.7">X42</text>
<text x="38.5" y="105.2">X44</text>
<text x="58.3" y="104">49</text>
<text x="58.3" y="106.5">51</text>
<text x="65.3" y="104">50</text>
<text x="65.3" y="106.5">52</text>
<text x="82.2" y="102.7">X43</text>
<text x="82.2" y="105.2">X45</text>
<text x="56.5" y="110.4">HEADER2X26</text>
<text x="138.7" y="113">X[0..45]</text>
<text x="170.8" y="114.2">X[0..45]</text>
<text x="64.2" y="120.7">J5</text>
<text x="138.7" y="131">P4M[0..5]</text>
<text x="138.7" y="136.1">P3M[0..7]</text>
<text x="170" y="132.3">P4M[0..5]</text>
<text x="170" y="137.4">P3M[0..7]</text>
<text x="138.7" y="141.3">P2M[0..7]</text>
<text x="170" y="142.5">P2M[0..7]</text>
<text x="46.5" y="146.4">V3.3</text>
<text x="61.6" y="149">JP9</text>
<text x="35.9" y="154.1">P4M4</text>
<text x="58.3" y="152.8">1</text>
<text x="58.3" y="155.4">3</text>
<text x="66.4" y="152.8">2</text>
<text x="66.4" y="155.4">4</text>
<text x="84.7" y="154.1">P4M5</text>
<text x="35.9" y="161.8">P3M6</text>
<text x="35.9" y="156.7">P4M2</text>
<text x="35.9" y="159.3">P4M0</text>
<text x="58.3" y="158">5</text>
<text x="58.3" y="160.5">7</text>
<text x="66.4" y="158">6</text>
<text x="66.4" y="160.5">8</text>
<text x="84.7" y="161.8">P3M7</text>
<text x="84.7" y="156.7">P4M3</text>
<text x="84.7" y="159.3">P4M1</text>
<text x="35.9" y="164.4">P3M4</text>
<text x="35.9" y="167">P3M2</text>
<text x="58.3" y="163.1">9</text>
<text x="58.3" y="165.7">11</text>
<text x="65.3" y="163.1">10</text>
<text x="65.3" y="165.7">12</text>
<text x="84.7" y="164.4">P3M5</text>
<text x="84.7" y="167">P3M3</text>
<text x="35.9" y="172.1">P2M6</text>
<text x="35.9" y="169.5">P3M0</text>
<text x="58.3" y="168.3">13</text>
<text x="58.3" y="170.8">15</text>
<text x="58.3" y="173.4">17</text>
<text x="65.3" y="168.3">14</text>
<text x="65.3" y="170.8">16</text>
<text x="65.3" y="173.4">18</text>
<text x="84.7" y="172.1">P2M7</text>
<text x="84.7" y="169.5">P3M1</text>
<text x="35.9" y="174.7">P2M4</text>
<text x="35.9" y="177.3">VEREF+</text>
<text x="35.9" y="179.8">P2M0</text>
<text x="58.3" y="176">19</text>
<text x="58.3" y="178.5">21</text>
<text x="65.3" y="176">20</text>
<text x="65.3" y="178.5">22</text>
<text x="84.7" y="174.7">P2M5</text>
<text x="84.7" y="177.3">P2M3</text>
<text x="84.7" y="179.8">P2M1</text>
<text x="35.9" y="182.4">P1M6</text>
<text x="35.9" y="185">P1M4</text>
<text x="58.3" y="181.1">23</text>
<text x="58.3" y="183.7">25</text>
<text x="65.3" y="181.1">24</text>
<text x="65.3" y="183.7">26</text>
<text x="84.7" y="182.4">P1M7</text>
<text x="84.7" y="185">P1M5</text>
<text x="100.2" y="182.4">P1M7</text>
<text x="35.9" y="187.5">P1M2</text>
<text x="35.9" y="190.1">P6M6</text>
<text x="58.3" y="186.3">27</text>
<text x="58.3" y="188.8">29</text>
<text x="58.3" y="191.4">31</text>
<text x="65.3" y="186.3">28</text>
<text x="65.3" y="188.8">30</text>
<text x="65.3" y="191.4">32</text>
<text x="84.7" y="187.5">P1M3</text>
<text x="84.7" y="190.1">P6M7</text>
<text x="35.9" y="197.8">P6M0</text>
<text x="35.9" y="195.3">P6M2</text>
<text x="35.9" y="192.7">P6M4</text>
<text x="58.3" y="194">33</text>
<text x="58.3" y="196.5">35</text>
<text x="65.3" y="194">34</text>
<text x="65.3" y="196.5">36</text>
<text x="84.7" y="197.8">P6M1</text>
<text x="84.7" y="192.7">P6M5</text>
<text x="84.7" y="195.3">P6M3</text>
<text x="41.3" y="203">VCC</text>
<text x="58.3" y="199.1">37</text>
<text x="58.3" y="201.7">39</text>
<text x="65.3" y="199.1">38</text>
<text x="65.3" y="201.7">40</text>
<text x="56.5" y="205.6">HEADER2X20</text>
<text x="74.6" y="208.1">GND</text>
<text x="138.7" y="215.8">P1M[2..7]</text>
<text x="138.7" y="221">P6M[0..7]</text>
<text x="170" y="217.1">P1M[2..7]</text>
<text x="170" y="222.3">P6M[0..7]</text>
<text x="138.7" y="231.3">VEREF+</text>
<text x="170.5" y="232.6">VEREF+</text>
<text x="107.9" y="273.7">Title:</text>
<text x="120.7" y="273.7">FITKIT - INPUT/OUTPUT INTERFACE</text>
<text x="107.9" y="278.8">Name:</text>
<text x="120.7" y="278.8">IO.sch</text>
<text x="161.8" y="278.8">Revision:</text>
<text x="174.7" y="278.8">2.0</text>
<text x="107.9" y="284">Copyright:</text>
<text x="120.7" y="284">CAMEA s.r.o. &amp; R.B.E.</text>
<text x="144.6" y="284">2008</text>
<text x="161.8" y="284">Page:</text>
<text x="174.7" y="284">8</text>
<text x="107.9" y="289.1">Authors:</text>
<text x="120.7" y="289.1">Otto Fucik &amp; Radomir Bardas</text>
</g>
</svg>
